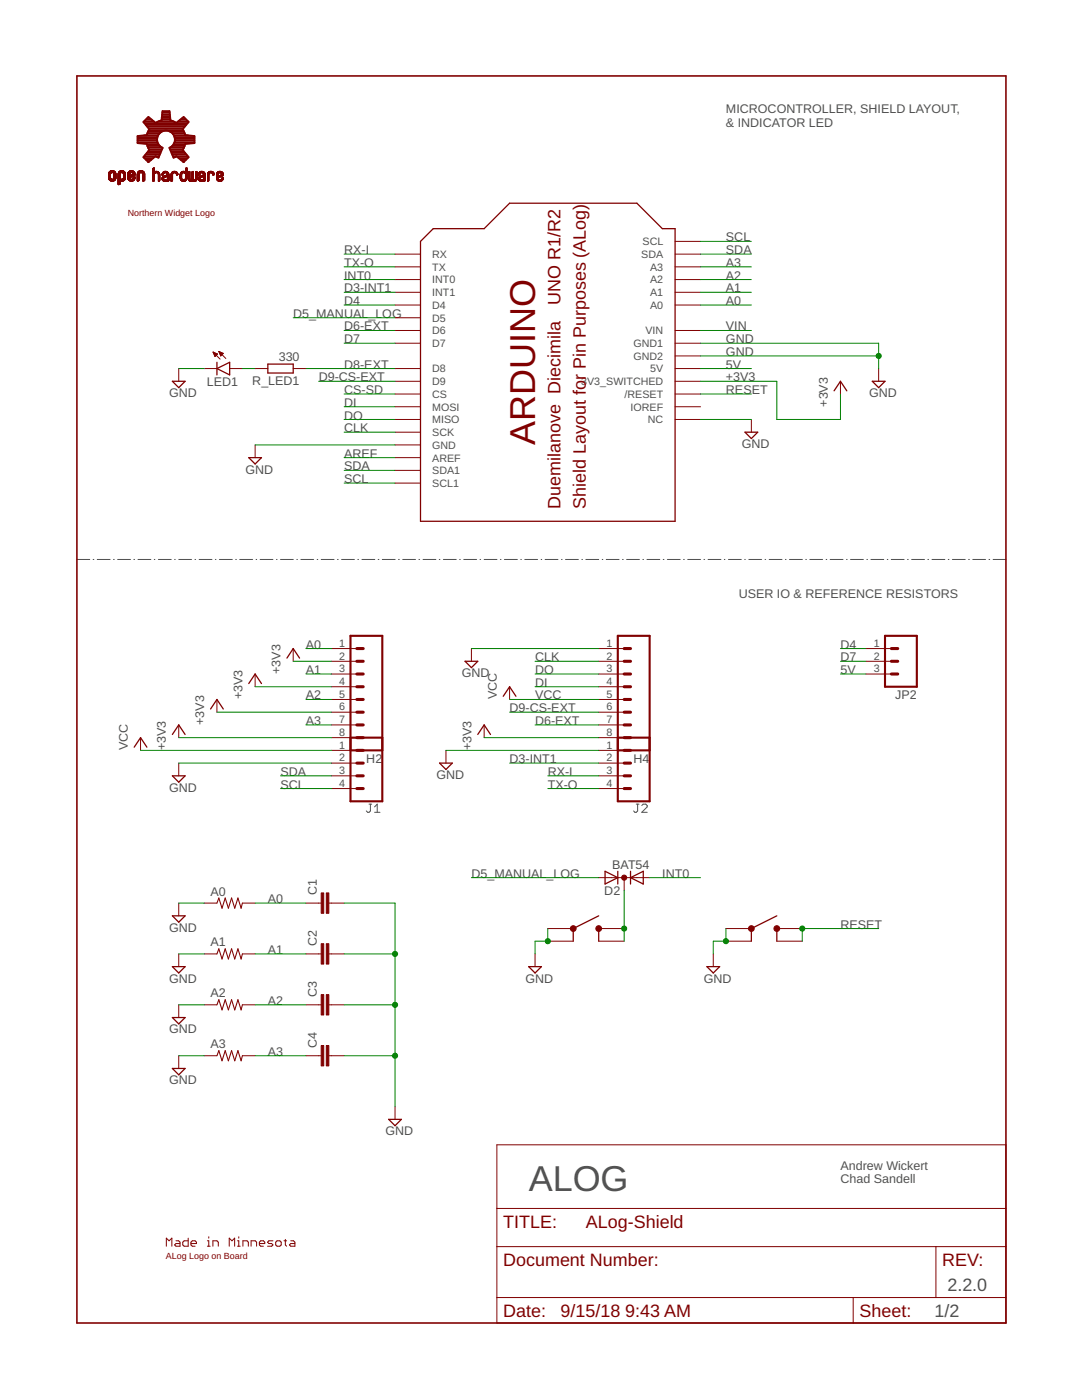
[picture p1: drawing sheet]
<svg xmlns="http://www.w3.org/2000/svg" width="216mm" height="279mm" viewBox="0 0 216 279" stroke-linecap="round" stroke-linejoin="round" font-family="sans-serif">
<g fill="none" stroke="#505050" stroke-width=".2">
<path d="M15.3 111.7h2.6M18.6 111.7h.1M19.4 111.7h2.6M22.6 111.7h.2M23.5 111.7h2.5M26.7 111.7h.2M27.5 111.7h2.6M30.8 111.7h.1M31.6 111.7h2.6M34.8 111.7h.2M35.7 111.7h2.5M38.9 111.7h.1"/>
<path d="M39.7 111.7h2.6M43 111.7h.1M43.8 111.7h2.6M47 111.7h.2M47.8 111.7h2.6M51.1 111.7h.1M51.9 111.7h2.6M55.2 111.7h.1M56 111.7h2.5M59.2 111.7h.2M60 111.7h2.6M63.3 111.7h.1"/>
<path d="M64.1 111.7h2.6M67.3 111.7h.2M68.2 111.7h2.5M71.4 111.7h.1M72.2 111.7h2.6M75.5 111.7h.1M76.3 111.7h2.5M79.5 111.7h.2M80.3 111.7h2.6M83.6 111.7h.1M84.4 111.7h2.6M87.7 111.7h.1"/>
<path d="M88.5 111.7h2.5M91.7 111.7h.1M92.5 111.7h2.6M95.8 111.7h.1M96.6 111.7h2.6M99.8 111.7h.2M100.6 111.7h2.6M103.9 111.7h.1M104.7 111.7h2.6M108 111.7h.1M108.8 111.7h2.5M112 111.7h.2"/>
<path d="M112.8 111.7h2.6M116.1 111.7h.1M116.9 111.7h2.6M120.2 111.7h.1M121 111.7h2.5M124.2 111.7h.2M125 111.7h2.6M128.3 111.7h.1M129.1 111.7h2.6M132.3 111.7h.2M133.2 111.7h2.5M136.4 111.7h.1"/>
<path d="M137.2 111.7h2.6M140.5 111.7h.1M141.3 111.7h2.5M144.5 111.7h.2M145.4 111.7h2.5M148.6 111.7h.1M149.4 111.7h2.6M152.7 111.7h.1M153.5 111.7h2.5M156.7 111.7h.1M157.5 111.7h2.6M160.8 111.7h.1"/>
<path d="M161.6 111.7h2.5M164.8 111.7h.2M165.7 111.7h2.5M168.9 111.7h.1M169.7 111.7h2.6M173 111.7h.1M173.8 111.7h2.5M177 111.7h.2M177.8 111.7h2.6M181.1 111.7h.1M181.9 111.7h2.6M185.1 111.7h.2"/>
<path d="M186 111.7h2.5M189.2 111.7h.2M190 111.7h2.6M193.3 111.7h.1M194.1 111.7h2.6M197.3 111.7h.2M198.2 111.7h2.5M73.6 160.5h.6M73.9 160.5v1.3l-.3 .3h-.2l-.3-.3M74.7 162.1h1.1M74.7 161l.6-.5v1.6M127 160.5h.5"/>
<path d="M127.2 160.5v1.3l-.2 .3h-.3l-.3-.3M128.1 160.8l.2-.3h.6l.2 .3v.2l-1 1.1h1"/>
</g>
<g fill="none" stroke="#800000" stroke-width=".25">
<path d="M83.9 48.2l2.5-2.6h10.2l5.1-5h25.4l5.1 5h2.5v58.4h-50.8zM34.4 76.1h2.5l-1.2 1.3zM43.3 73.6l2.5-1.3v2.5zM43.3 72.3v2.5M53.4 72.7h5.1v1.7h-5.1zM166.4 78l1.3-1.9 1.3 1.9M174.1 76.1h2.5l-1.3 1.3zM49.6 91.3h2.6l-1.3 1.3zM148.7 86.3h2.5l-1.3 1.2zM49.6 136.4l1.3-1.9 1.3 1.9M57.3 131.3l1.2-1.9 1.3 1.9M92.8 132h2.5l-1.2 1.2z"/>
<path d="M100.4 139l1.3-1.9 1.3 1.9M26.8 149.1l1.2-1.9 1.3 1.9M34.4 146.6l1.3-1.9 1.2 1.9M34.4 154.8h2.5l-1.2 1.3zM42 141.5l1.3-1.9 1.3 1.9M87.7 152.3h2.6l-1.3 1.3zM95.3 146.6l1.3-1.9 1.3 1.9M120.7 173.9l2.6 1.3-2.6 1.2zM123.3 173.9v2.5M125.8 175.2l2.6-1.3v2.5zM125.8 173.9v2.5M34.4 192.9h2.5l-1.2 1.3z"/>
<path d="M34.4 182.8h2.5l-1.2 1.2zM105.5 192.9h2.5l-1.2 1.3zM119.5 182.8l-5.1 2.5v2.5M119.5 185.3v2.5M141.1 192.9h2.5l-1.3 1.3zM155 182.8l-5.1 2.5v2.5M155 185.3v2.5M34.4 213.2h2.5l-1.2 1.3zM34.4 203.1h2.5l-1.2 1.2zM77.6 223.4h2.5l-1.3 1.3z"/>
</g>
<g fill="none" stroke="#800000" stroke-width=".2">
<path d="M21.7 35.5h.4M21.7 35.5h.3M21.7 35.4h.3M21.7 35.3h.3M21.7 35.2h.3M21.7 35.1h.3M21.7 35h.3M21.7 34.9h.3M21.7 34.8h.3M21.7 35.6h.4M21.7 34.6h.4M21.7 35.7h.5"/>
<path d="M21.7 35.6l.5 .1M21.7 35.8h.6M21.7 34.4h1.4M21.8 35.8h1.3M21.8 34.4h1.2M21.8 34.3h1.2M21.8 35.9h1.2M21.9 36h1M21.9 34.2h1M22 36h.8M22 34.2h.8M22 34.1h.8"/>
<path d="M22.1 36.1h.6M22.1 34.7h-.4M22.1 34.6h-.4M22.2 34.1h.4M22.2 34.5h-.5M22.2 36.2h.4M22.3 34.5h-.6M22.3 34h.2M22.5 34.5h.6M22.5 35.8h.6M22.5 35.7h.6M22.6 34.5h.5"/>
<path d="M22.6 34.6h.5M22.7 35.6h.4M22.7 34.6h.4M22.7 35.5h.4M22.7 35.4h.4M22.7 35.3h.4M22.7 35.2h.4M22.7 35.1h.4M22.7 35h.4M22.7 34.9h.4M22.7 34.8h.4M22.7 34.7h.4"/>
<path d="M23 35.9h-1.2M23.1 35.6l-.5 .1M23.6 36.8h.2M23.6 36.7h.4M23.6 36.6h.4M23.6 36.5h.4M23.6 36.4h.4M23.6 36.3h.4M23.6 36.2h.4M23.6 35.8h1.4M23.6 35.8h.6M23.6 35.7h.6"/>
<path d="M23.6 35.6l.5 .1M23.6 35.6h.4M23.6 35.5h.4M23.6 35.4h.4M23.6 35.3h.4M23.6 35.2h.4M23.6 35.1h.4M23.6 35h.4M23.6 34.9h.4M23.6 34.8h.4M23.6 34.7h.4M23.6 34.6h.4"/>
<path d="M23.6 36.9h.1M23.7 34.4h1.2M23.7 34.3h1.2M23.8 34.2h1M23.9 34.2h.8M23.9 36.7l-.3 .1M23.9 34.1h.8M24 36.7h-.4M24 36.2h-.4M24 34.6h-.4M24.1 34.5h-.5M24.1 34.1h.4"/>
<path d="M24.1 36.2h.4M24.2 34.5h-.6M24.2 34h.2M24.4 35.8h.6M24.4 34.5h.6M24.5 35.7h.5M24.5 34.5h.5M24.6 35.6h.4M24.6 34.6h.4M24.6 36.1h-1M24.6 35.5h.4M24.6 34.7h.4"/>
<path d="M24.7 35.5h.3M24.7 35.4h.3M24.7 35.3h.3M24.7 35.2h.3M24.7 35.1h.3M24.7 35h.3M24.7 34.9h.3M24.7 34.8h.3M24.7 36l-1.1 .1M24.8 36h-1.2M24.9 35.9h-1.3M25 34.4h-1.3"/>
<path d="M25 35.6l-.4 .1M25.5 35.6l.5 .1M25.5 35.6h.4M25.5 35.5h.4M25.5 34.9l1.4 .1M25.5 34.9h.4M25.5 34.9h.3M25.5 34.7h.4M25.5 34.6h.4M25.5 35.7h.6M25.5 35.8h.6M25.6 35.8h1.3"/>
<path d="M25.6 35.9h1.2M25.6 34.4h1.2M25.6 34.3h1.2M25.7 35.9h1.1M25.7 34.3h1.1M25.7 36h1M25.7 34.2h1M25.8 36h.8M25.8 34.2h.8M25.8 34.1h.8M25.9 34.8h-.4M25.9 36.1h.7"/>
<path d="M26 34.6h-.5M26 35.4h-.5M26 34.1h.4M26 34.5h-.5M26.1 36.2h.3M26.1 34.5h-.6M26.1 34.9h.8M26.1 34h.2M26.2 35.3l-.7 .1M26.2 34.9h.7M26.2 35.3h-.7M26.3 34.8h.6"/>
<path d="M26.3 35.8h.6M26.3 35.3h-.8M26.3 34.5h.6M26.4 35.7h.5M26.4 34.5h.5M26.4 35.2h-.9M26.5 35.7h.4M26.5 34.8h.4M26.5 34.6h.4M26.5 35.6h.4M26.5 34.7h.4M26.5 35.5h.4"/>
<path d="M26.6 35.5h.3M26.6 35.4h.3M26.6 35.2h-1.1M26.7 35.3h.2M26.7 35.1h-1.2M26.8 35.3h.1M26.8 35.1h-1.3M26.9 34.4h-1.3M26.9 35h-1.4M27.4 36h.4M27.4 35.9h.4M27.4 35.8h.4"/>
<path d="M27.4 35.7h.4M27.4 35.6h.4M27.4 35.5h.4M27.4 35.4h.4M27.4 35.3h.4M27.4 35.2h.4M27.4 35.1h.4M27.4 35h.4M27.4 34.9h.4M27.4 34.8h.4M27.4 34.7h.4M27.4 36.1h.2"/>
<path d="M27.5 36.2h.1M27.5 34.4h1.2M27.5 34.3h1.2M27.6 34.3h1.1M27.6 34.2h1M27.7 34.2h.9M27.7 36l-.3 .1M27.7 34.1h.8M27.8 34.6l-.4 .1M27.9 34.6h-.5M27.9 34.1h.4M27.9 34.5h-.5"/>
<path d="M28 34.5h-.5M28 34h.3M28.3 34.5h.5M28.4 34.6h.5M28.5 36h.4M28.5 35.9h.4M28.5 35.8h.4M28.5 35.7h.4M28.5 35.6h.4M28.5 35.5h.4M28.5 35.4h.4M28.5 35.3h.4"/>
<path d="M28.5 35.2h.4M28.5 35.1h.4M28.5 35h.4M28.5 34.9h.4M28.5 34.8h.4M28.5 34.7h.4M28.7 36.1h-.2M28.8 34.4h-1.3M28.8 36l-.3 .1M30.5 36h.3M30.5 35.9h.3M30.5 35.8h.3"/>
<path d="M30.5 35.7h.3M30.5 35.6h.3M30.5 35.5h.3M30.5 35.4h.3M30.5 35.3h.3M30.5 35.2h.3M30.5 35.1h.3M30.5 35h.3M30.5 34.9h.3M30.5 34.8h.3M30.5 34.6h.4M30.5 34.5h1.3"/>
<path d="M30.5 34.4h1.2M30.5 34.3h1.1M30.5 34.2l1.1 .1M30.5 34.2h.3M30.5 34.1h.3M30.5 34h.3M30.5 33.9h.3M30.5 33.8h.3M30.5 33.7h.3M30.5 33.6h.3M30.6 33.5h.2M30.6 36.2h-.1"/>
<path d="M30.8 36.1h-.3M30.8 36l-.3 .1M30.8 34.8h-.3M30.8 34.7h-.3M30.9 34.6l-.4 .1M30.9 34.2h.6M30.9 34.6h-.4M31.1 34.5h-.6M31.2 34.2h.1M31.3 34.5h.5M31.5 34.6h.3M31.5 34.6h.4"/>
<path d="M31.6 34.7h.3M31.6 34.8h.3M31.6 36h.3M31.6 35.9h.3M31.6 35.8h.3M31.6 35.7h.3M31.6 35.6h.3M31.6 35.5h.3M31.6 35.4h.3M31.6 35.3h.3M31.6 35.2h.3M31.6 35.1h.3"/>
<path d="M31.6 35h.3M31.6 34.9h.3M31.6 36.2h.1M31.7 36.2h-.1M31.8 36.1h-.2M32.3 35.8h.4M32.3 35.7h.3M32.3 35.6h.3M32.3 34.9h.2M32.3 34.9h.3M32.3 34.8h.3M32.4 35.9h.8"/>
<path d="M32.4 35.9h.4M32.4 34.7h.3M32.4 34.6h.3M32.4 36h.8M32.4 34.5h1.2M32.5 36l.7 .1M32.5 34.4h1M32.6 36.1h.6M32.6 34.4h.9M32.6 34.3h.8M32.6 34.9h-.3M32.6 35.6h-.3"/>
<path d="M32.7 35.6h-.4M32.7 36.2h.5M32.7 35.2h1M32.7 34.6l-.3 .1M32.7 35.5h-.4M32.7 36.2h.4M32.7 34.2h.6M32.8 35.5h-.4M32.8 35.1h.9M32.8 34.6h-.4M32.9 34.5h-.5M32.9 35.4h-.5"/>
<path d="M32.9 36.2h.1M32.9 35.1h.8M33 34.2h.1M33 35h.7M33 35.3l-.6 .1M33.1 35.9h.1M33.1 35.3h-.7M33.1 35h.6M33.1 34.5h.5M33.2 35.3h-.7M33.3 34.6h.3M33.3 34.9h.4"/>
<path d="M33.3 34.6h.4M33.3 34.6l.4 .1M33.4 34.9h.3M33.4 34.7h.3M33.4 35.3h.3M33.4 34.8h.3M33.4 36h.3M33.4 35.9h.3M33.4 35.8h.3M33.4 35.7h.3M33.4 35.6h.3M33.4 35.5h.3"/>
<path d="M33.4 35.4h.3M33.5 36.2h-.1M33.7 36.1h-.3M33.7 36l-.3 .1M33.7 35.2h-1.1M34.1 36h.3M34.1 35.9h.3M34.1 35.8h.3M34.1 35.7h.3M34.1 35.6h.3M34.1 35.5h.3M34.1 35.4h.3"/>
<path d="M34.1 35.3h.3M34.1 35.2h.3M34.1 35.1h.3M34.1 35h.3M34.1 34.9h.3M34.1 34.8h.3M34.2 36.2h.1M34.3 36.2h-.2M34.3 34.4h1.1M34.3 34.4h1M34.4 36.1h-.3M34.4 34.3h.9"/>
<path d="M34.4 36l-.3 .1M34.4 34.3h.8M34.5 34.7h-.4M34.5 34.6l-.3 .1M34.5 34.6h-.3M34.5 34.2h.6M34.6 34.6h-.4M34.7 34.5h-.5M34.8 34.2h.1M34.9 34.5h.5M35.1 34.6h.4M35.2 34.7h.3"/>
<path d="M35.2 34.8h.3M35.2 34.9h.3M35.2 34.9h.1M35.4 34.5h-1.2M35.4 34.9h-.2M35.9 35.6h.4M35.9 35.6h.3M35.9 35.5h.3M35.9 35.4h.3M35.9 35.3h.3M35.9 35.2h.3M35.9 35.1h.3"/>
<path d="M35.9 35h.3M35.9 34.9h.3M35.9 34.8h.3M36 35.6l.3 .1M36 34.7h.3M36 35.8h.3M36 35.7h.3M36 35.8h.4M36 34.6h.3M36 35.9h.5M36.1 35.9h1.1M36.1 36h1.1"/>
<path d="M36.1 34.4h1.2M36.1 36h1M36.2 34.4h1.1M36.2 36h.9M36.2 34.3h1.1M36.3 36.1h.7M36.3 34.8h-.3M36.3 34.6l-.3 .1M36.3 36.2h.6M36.4 34.2h.5M36.4 34.6h-.4M36.4 36.2h.4"/>
<path d="M36.5 34.5h-.5M36.6 36.2h.1M36.6 34.2h.1M36.8 34.5h.5M36.8 35.9h.4M36.9 34.6h.4M36.9 35.8h.4M37 34.6h.3M37 34.7h.3M37 34.2h.3M37 35.6h.3M37 35.5h.3"/>
<path d="M37 35.4h.3M37 35.3h.3M37 35.2h.3M37 35.1h.3M37 35h.3M37 34.9h.3M37 34.8h.3M37 34.1h.3M37 34h.3M37 33.9h.3M37 33.8h.3M37 33.7h.3"/>
<path d="M37 33.6h.3M37.1 33.5h.2M37.3 35.8h-.4M37.3 35.7h-.3M37.3 35.6l-.3 .1M37.3 34.5h-1.2M37.6 35.6l.3 .1M37.6 35.6h.3M37.6 35.5h.3M37.6 35.4h.3M37.6 35.3h.3M37.6 35.2h.3"/>
<path d="M37.6 35.1h.3M37.6 35h.3M37.6 34.9h.3M37.6 34.8h.3M37.6 34.7h.3M37.6 34.6h.3M37.6 34.5h.3M37.6 34.4h.3M37.6 35.9h.4M37.6 35.8h.3M37.6 35.7h.3M37.6 34.3h.3"/>
<path d="M37.6 35.9h1.7M37.7 36h1.5M37.8 34.2h.1M37.8 36.1h1.3M37.8 36.2h.5M37.9 36.2h.4M38.1 36.2h.1M38.2 35.9h.5M38.2 35.8h.4M38.3 35.8h.3M38.3 35.7h.3M38.3 35.6l.3 .1"/>
<path d="M38.3 35.6h.3M38.3 35.5h.3M38.3 35.4h.3M38.3 35.3h.3M38.3 35.2h.3M38.3 35.1h.3M38.3 35h.3M38.3 34.9h.3M38.3 34.8h.3M38.3 34.7h.3M38.3 34.6h.3M38.3 34.5h.3"/>
<path d="M38.3 34.4h.3M38.3 34.3h.3M38.5 34.2h.1M38.6 36.2h.4M38.9 35.8h.4M39 35.8h.3M39 35.7h.3M39 35.6h.3M39 35.5h.3M39 35.4h.3M39 35.3h.3M39 35.2h.3"/>
<path d="M39 35.1h.3M39 35h.3M39 34.9h.3M39 34.8h.3M39 34.7h.3M39 34.6h.3M39 34.5h.3M39 34.4h.3M39 34.3h.3M39 36.2h-.4M39.1 34.3h.2M39.2 34.2h.1"/>
<path d="M39.3 35.9h-.4M39.6 35.8h.3M39.6 35.7h.3M39.6 35.6h.3M39.6 34.9h.3M39.6 34.8h.3M39.6 34.7h.3M39.6 35.9h.4M39.6 35.9h.8M39.7 36h.7M39.7 36h.8M39.7 34.5h1.1"/>
<path d="M39.7 34.9l-.1 .1M39.7 34.4h1.1M39.8 36h.7M39.8 34.4h.9M39.8 36.1h.7M39.8 34.9h-.2M39.8 34.3h.9M39.9 34.8h-.3M39.9 34.3h.8M39.9 35.6h-.3M39.9 36.2h.5M39.9 35.2h1"/>
<path d="M39.9 34.6l-.3 .1M40 35.5h-.4M40 34.6h-.4M40 36.2h.4M40 35.1h.9M40 34.2h.5M40.1 35.4h-.5M40.1 34.5h-.5M40.2 35.1h.7M40.2 34.2h.1M40.3 35h.6M40.3 35.9h.1"/>
<path d="M40.3 35.3l-.7 .1M40.4 35.3h-.7M40.4 35h.5M40.4 34.5h.5M40.5 35.3h-.7M40.5 34.6h.4M40.5 34.9h.4M40.6 34.6h.3M40.6 34.9h.3M40.6 34.7h.3M40.6 35.3h.3M40.6 34.8h.3"/>
<path d="M40.7 36h.2M40.7 35.9h.2M40.7 35.8h.2M40.7 35.7h.2M40.7 35.6h.2M40.7 35.5h.2M40.7 35.4h.2M40.7 35.3h.2M40.7 36.2h.1M40.8 36.2h-.1M40.9 36.1h-.2M40.9 35.2h-1.1"/>
<path d="M41.4 36h.3M41.4 35.9h.3M41.4 35.8h.3M41.4 35.7h.3M41.4 35.6h.3M41.4 35.5h.3M41.4 35.4h.3M41.4 35.3h.3M41.4 35.2h.3M41.4 35.1h.3M41.4 35h.3M41.4 34.9h.3"/>
<path d="M41.4 34.8h.3M41.4 36.2h.1M41.5 34.5h1.2M41.5 36.2h-.1M41.5 34.4h1.1M41.6 34.4h.9M41.6 34.3h.9M41.7 36.1h-.3M41.7 34.8h-.3M41.7 34.3h.8M41.7 34.7h-.3M41.7 34.6l-.3 .1"/>
<path d="M41.8 34.6h-.4M41.8 34.2h.6M41.9 34.5h-.4M42 34.2h.1M42.2 34.5h.5M42.3 34.6h.4M42.4 34.6h.3M42.4 34.8h.4M42.4 34.7h.4M42.5 34.9h.1M42.7 34.9h-.2M43.2 35.7h.4"/>
<path d="M43.2 35.6h.3M43.2 35.2h1.1M43.2 35.1h.3M43.2 35h.3M43.2 34.9h.3M43.2 34.8h.3M43.2 34.7h.3M43.2 35.8h.4M43.3 35.9h.4M43.3 35.9h1.1M43.3 34.4h1.1M43.4 36h1"/>
<path d="M43.4 34.4h1M43.4 36h.9M43.5 34.3h.8M43.5 36.1h.8M43.5 34.8h-.3M43.5 35.5h-.3M43.6 34.6l-.4 .1M43.6 34.6h-.4M43.6 36.2h.6M43.6 35.5h-.4M43.6 34.2h.6M43.6 34.6h-.3"/>
<path d="M43.7 36.2h.4M43.8 35.4h-.6M43.8 34.5h-.5M43.8 34.2h.1M43.8 36.2h.1M43.8 35h.7M43.9 35.3l-.7 .1M43.9 35.3h-.7M44 34.5h.5M44.1 35.3h-.9M44.1 34.9h.5M44.1 34.6h.4"/>
<path d="M44.2 35.2h-1M44.2 34.9h.4M44.2 34.6h.3M44.2 35.7h.3M44.2 34.7h.3M44.3 35.6h.3M44.3 34.8h.3M44.3 35.5h.3M44.4 35.4h.2M44.4 34.5h-1.1M44.5 35.9h-.5M44.5 35.1h-.9"/>
<path d="M44.5 35.8h-.4M44.5 35.1h-.7M44.5 35.8h-.3M44.6 35h-.7M78.8 58.3h5.1M78.8 55.8h5.1M78.8 53.3h5.1M78.8 50.7h5.1M134.7 58.3h5.1M134.7 55.8h5.1M134.7 53.3h5.1M134.7 50.7h5.1"/>
<path d="M134.7 48.2h5.1M35.7 73.6v2.5M40.7 73.6h2.6M42.5 70.3l1.4 1.4M42.5 70.3h.1M42.5 70.3l.9 .4M42.5 70.3l.4 .9 .5-.5M42.6 70.4h.2M42.6 70.5h.5M42.7 70.6h.7M42.7 70.8h.6M42.8 70.9h.4"/>
<path d="M42.8 71h.3M42.9 71.1h.1M43.7 70.1l1.4 1.4M43.7 70.1l.9 .4M43.7 70.1l.3 .9 .6-.5M43.7 70.2h.1M43.7 70.3h.3M43.8 70.4h.5M43.8 70.5h.7M43.9 70.6h.5M43.9 70.8h.4M44 70.9h.2"/>
<path d="M44 71h.1M45.8 73.6h2.6M50.9 73.6h2.5M58.5 73.6h2.5M78.8 78.6h5.1M78.8 76.1h5.1M78.8 60.9h5.1M78.8 63.4h5.1M78.8 66h5.1M78.8 68.5h5.1M78.8 73.6h5.1M134.7 78.6h5.1"/>
<path d="M134.7 76.1h5.1M134.7 60.9h5.1M134.7 66h5.1M134.7 68.5h5.1M134.7 73.6h5.1M134.7 71h5.1M167.7 76.1v2.5M175.3 73.6v2.5M50.9 88.8v2.5M78.8 91.3h5.1M78.8 88.8h5.1M78.8 81.2h5.1"/>
<path d="M78.8 83.7h5.1M78.8 86.3h5.1M78.8 96.4h5.1M78.8 93.9h5.1M134.7 81.2h5.1M134.7 83.7h5.1M149.9 83.7v2.6M43.3 139.6v2.5M50.9 134.5v2.6M58.5 129.4v2.6M66.1 129.4h5.1M66.1 132h5.1"/>
<path d="M66.1 134.5h5.1M66.1 137.1h5.1M66.1 139.6h5.1M94.1 129.4v2.6M101.7 137.1v2.5M119.5 129.4h5M119.5 132h5M119.5 134.5h5M119.5 137.1h5M119.5 139.6h5M172.8 129.4h5.1M172.8 132h5.1"/>
<path d="M172.8 134.5h5.1M28 147.2v2.6M35.7 144.7v2.5M35.7 152.3v2.5M66.1 142.1h5.1M66.1 144.7h5.1M66.1 147.2h5.1M66.1 149.8h5.1M66.1 152.3h5.1M66.1 154.8h5.1M66.1 157.4h5.1M89 149.8v2.5"/>
<path d="M96.6 144.7v2.5M119.5 142.1h5M119.5 144.7h5M119.5 147.2h5M119.5 149.8h5M119.5 152.3h5M119.5 154.8h5M119.5 157.4h5M119.5 175.2h10.1M124.5 175.2v2.5M35.7 180.2v2.6M35.7 190.4v2.5"/>
<path d="M40.7 180.2h2.6M40.7 190.4h2.6M48.4 180.2h2.5M48.4 190.4h2.5M61 180.2h3.1M61 190.4h3.1M65.6 180.2h3.1M65.6 190.4h3.1M106.8 190.4v2.5M109.3 185.3h5.1M109.3 187.8h5.1M119.5 185.3h5"/>
<path d="M119.5 187.8h5M142.3 190.4v2.5M144.8 185.3h5.1M144.8 187.8h5.1M155 185.3h5.1M155 187.8h5.1M35.7 200.5v2.6M35.7 210.7v2.5M40.7 200.5h2.6M40.7 210.7h2.6M48.4 200.5h2.5M48.4 210.7h2.5"/>
<path d="M61 200.5h3.1M61 210.7h3.1M65.6 200.5h3.1M65.6 210.7h3.1M78.8 220.9v2.5M99.1 228.5h101.6v35.5h-101.6zM33.2 248.7v-1.6l.5 .5 .6-.5v1.6M35.1 247.6h.5l.3 .3v.8h-.8l-.3-.2 .3-.3h.8M37.5 247.1v1.6h-.8l-.2-.2v-.6l.2-.3h.8M38.1 248.2h1.1v-.3l-.3-.3h-.5l-.3 .3v.6l.3 .2h.5M41.4 247.6h.3v1.1M41.4 248.7h.5"/>
<path d="M41.7 246.8v.3M42.5 248.7v-1.1h.8l.3 .3v.8M45.7 248.7v-1.6l.6 .5 .5-.5v1.6M47.4 247.6h.2v1.1M47.4 248.7h.5M47.6 246.8v.3M48.5 248.7v-1.1h.8l.3 .3v.8M50.1 248.7v-1.1h.8l.3 .3v.8M51.8 248.2h1v-.3l-.2-.3h-.6l-.2 .3v.6l.2 .2h.6M54.5 247.6h-.8l-.3 .3 .3 .3h.5l.3 .3-.3 .2h-.8M55.3 247.6h.5l.3 .3v.6l-.3 .2h-.5l-.3-.2v-.6zM56.7 247.6h.5"/>
<path d="M56.9 247.4v1.1l.3 .2M58 247.6h.6l.2 .3v.8h-.8l-.3-.2 .3-.3h.8M99.1 248.8h101.6M99.1 259h101.6M99.1 241.2h101.6M170.2 259v5M186.8 248.8v10.2"/>
</g>
<path d="M43.3 180.2l.4-1 .6 2.1 .6-2.1 .7 2.1 .6-2.1 .6 2.1 .7-2.1 .6 2.1 .3-1.1M43.3 190.4l.4-1 .6 2 .6-2 .7 2 .6-2 .6 2 .7-2 .6 2 .3-1M43.3 200.5l.4-1 .6 2 .6-2 .7 2 .6-2 .6 2 .7-2 .6 2 .3-1M43.3 210.7l.4-1 .6 2 .6-2 .7 2 .6-2 .6 2 .7-2 .6 2 .3-1" fill="none" stroke="#800000" stroke-width=".21"/>
<g fill="#800000" stroke="#800000" stroke-width=".2">
<circle cx="149.9" cy="185.3" r=".57"/>
<circle cx="155" cy="185.3" r=".57"/>
<circle cx="124.5" cy="175.2" r=".51"/>
<circle cx="114.4" cy="185.3" r=".57"/>
<circle cx="119.5" cy="185.3" r=".57"/>
</g>
<path d="M15.3 15.2h185.4v248.8h-185.4z" fill="none" stroke="#800000" stroke-width=".32"/>
<path d="M69.9 126.9h6.4v33h-6.4zM123.3 126.9h6.3v33h-6.3zM176.6 126.9h6.3v10.2h-6.3zM69.9 149.8h6.4M69.9 147.2h6.4M123.3 149.8h6.3M123.3 147.2h6.3" fill="none" stroke="#800000" stroke-width=".42"/>
<g fill="none" stroke="#800000" stroke-width=".61">
<path d="M71.2 134.5h1.3M71.2 132h1.3M71.2 129.4h1.3M71.2 139.6h1.3M71.2 137.1h1.3M124.5 134.5h1.3M124.5 132h1.3M124.5 129.4h1.3M124.5 139.6h1.3M124.5 137.1h1.3M177.9 134.5h1.2M177.9 132h1.2"/>
<path d="M177.9 129.4h1.2M71.2 142.1h1.3M71.2 144.7h1.3M71.2 147.2h1.3M71.2 154.8h1.3M71.2 152.3h1.3M71.2 149.8h1.3M71.2 157.4h1.3M124.5 142.1h1.3M124.5 144.7h1.3M124.5 147.2h1.3M124.5 154.8h1.3"/>
<path d="M124.5 152.3h1.3M124.5 149.8h1.3M124.5 157.4h1.3"/>
</g>
<g fill="none" stroke="#800000" stroke-width=".38">
<path d="M27.5 28.4h3.9M27.5 28.1h3.8M27.5 27.7h3.8M27.5 27.4h3.9M28.7 27h2.8M28.7 24.2h2M28.7 31.2h2.3M28.8 31.6h1.8M28.8 24.6h8.6M29 30.9h2.9M29.1 23.9h1.2M29.1 24.9h8"/>
<path d="M29.2 31.9h.9M29.3 28.8h2.3M29.3 30.5h2.7M29.4 26.7h2.4M29.4 29.1h2.5M29.4 25.3h7.5M29.4 23.5h.4M29.5 32.3h.2M29.5 26.3h2.7M29.5 29.5h2.9M29.6 30.2h2.6M29.7 26h6.9"/>
<path d="M29.7 25.6h6.9M29.7 29.8h2.6M31.1 31.2h.6M31.4 28.4l.5 .8 .5 .3-.8 2-.6-.3-1.4 1.2-1-1 1.2-1.5-.5-1.2-1.8-.1v-1.4l1.8-.2 .5-1.2-1.2-1.5 1-1 1.4 1.2 1.2-.5 .2-1.8h1.4l.2 1.8 1.2 .5 1.4-1.2 1 1-1.2 1.5 .6 1.2 1.8 .2v1.4l-1.8 .1-.2 .4M31.6 24.2h3M32.2 26.4a1.79 1.79 0 0 1 2.5 .6 1.79 1.79 0 0 1-.9 2.5l.8 2 .6-.3 1.4 1.2 1-1-1.2-1.5 .4-.8M32.2 26.4a1.79 1.79 0 0 0-.8 2M32.3 23.9h1.7M32.3 23.5h1.7M32.3 23.2h1.6M32.4 22.8h1.5M32.4 22.5h1.4"/>
<path d="M33.9 29.5h2.8M33.9 29.8h2.6M34 26.3h2.7M34.1 30.2h2.5M34.2 30.5h2.7M34.4 30.9h2.8M34.4 29.1h2.4M34.5 26.7h2.4M34.5 31.2h.6M34.6 28.8h2.3M34.7 27h2.8M34.8 28.4h4"/>
<path d="M34.8 27.4h4M34.9 28.1h3.9M34.9 27.7h3.9M35.2 31.2h2.3M35.6 24.2h1.9M35.7 31.6h1.7M36 23.9h1.2M36.1 31.9h1M36.4 23.5h.4M36.5 32.3h.2"/>
</g>
<g fill="#800000" stroke="#800000" stroke-width=".2">
<path d="M65.1 178.2h.5v4.1h-.5z"/>
<path d="M64.1 178.2h.5v4.1h-.5z"/>
<path d="M65.1 188.3h.5v4.1h-.5z"/>
<path d="M64.1 188.3h.5v4.1h-.5z"/>
<path d="M65.1 198.5h.5v4.1h-.5z"/>
<path d="M64.1 198.5h.5v4.1h-.5z"/>
<path d="M65.1 208.7h.5v4h-.5z"/>
<path d="M64.1 208.7h.5v4h-.5z"/>
</g>
<g fill="none" stroke="#008000" stroke-width=".2">
<path d="M68.7 53.3h10.1M68.7 50.7h10.1M68.7 55.8h10.1M68.7 58.3h10.1M139.8 53.3h10.1M139.8 50.7h10.1M139.8 55.8h10.1M139.8 58.3h10.1M139.8 48.2h10.1M35.7 73.6h5M48.4 73.6h2.5M58.5 63.4h20.3"/>
<path d="M61 73.6h17.8M63.6 76.1h15.2M68.7 68.5h10.1M68.7 78.6h10.1M68.7 60.9h10.1M68.7 66h10.1M139.8 76.1h15.2v7.6h12.7v-5.1M139.8 68.5h35.5v5.1M139.8 71h35.5M139.8 73.6h10.1M139.8 78.6h10.1M139.8 60.9h10.1"/>
<path d="M139.8 66h10.1M50.9 88.8h27.9M68.7 81.2h10.1M68.7 83.7h10.1M68.7 86.3h10.1M68.7 96.4h10.1M68.7 93.9h10.1M68.7 91.3h10.1M139.8 83.7h10.1M50.9 137.1h15.2M58.5 132h7.6M61 139.6h5.1"/>
<path d="M61 134.5h5.1M61 129.4h5.1M94.1 129.4h25.4M101.7 139.6h17.8M106.8 137.1h12.7M106.8 134.5h12.7M106.8 132h12.7M167.7 134.5h5.1M167.7 132h5.1M167.7 129.4h5.1M28 149.8h38.1M35.7 152.3h30.4"/>
<path d="M35.7 147.2h30.4M43.3 142.1h22.8M56 157.4h10.1M56 154.8h10.1M61 144.7h5.1M89 149.8h30.5M96.6 147.2h22.9M101.7 152.3h17.8M101.7 142.1h17.8M106.8 144.7h12.7M109.3 157.4h10.2M109.3 154.8h10.2"/>
<path d="M94.1 175.2h25.4M124.5 177.7v10.1M129.6 175.2h10.2M35.7 180.2h5M35.7 190.4h5M50.9 180.2h10.1M50.9 190.4h10.1M68.7 180.2h10.1v40.7M68.7 190.4h10.1M109.3 185.3v2.5h-2.5v2.6M144.8 185.3v2.5h-2.5v2.6M175.3 185.3h-15.2v2.5"/>
<path d="M35.7 210.7h5M35.7 200.5h5M50.9 210.7h10.1M50.9 200.5h10.1M68.7 210.7h10.1M68.7 200.5h10.1"/>
</g>
<g fill="#008000" stroke="#008000" stroke-width=".2">
<circle cx="175.3" cy="71" r=".51"/>
<circle cx="78.8" cy="190.4" r=".51"/>
<circle cx="78.8" cy="200.5" r=".51"/>
<circle cx="78.8" cy="210.7" r=".51"/>
<circle cx="109.3" cy="187.8" r=".51"/>
<circle cx="144.8" cy="187.8" r=".51"/>
<circle cx="160.1" cy="185.3" r=".51"/>
<circle cx="124.5" cy="185.3" r=".51"/>
</g>
<text font-size="7.2" fill="#800000" x="106.8" y="88.8" transform="rotate(-90 106.8 88.8)">ARDUINO</text>
<text font-size="7.2" fill="#505050" x="105.5" y="237.6">ALOG</text>
<g font-size="3.6" fill="#800000">
<text x="111.8" y="60.9" transform="rotate(-90 111.8 60.9)">UNO R1/R2</text>
<text x="111.8" y="101.5" transform="rotate(-90 111.8 101.5)">Duemilanove Diecimila</text>
<text x="116.9" y="101.5" transform="rotate(-90 116.9 101.5)">Shield Layout for Pin Purposes (ALog)</text>
<text x="100.4" y="245">TITLE:</text>
<text x="116.9" y="245">ALog-Shield</text>
<text x="100.4" y="252.6">Document Number:</text>
<text x="188" y="252.6">REV:</text>
<text x="100.4" y="262.8">Date:</text>
<text x="111.8" y="262.8">9/15/18</text>
<text x="124.8" y="262.8">9:43 AM</text>
<text x="171.5" y="262.8">Sheet:</text>
</g>
<g font-size="3.6" fill="#505050">
<text x="189" y="257.7">2.2.0</text>
<text x="186.5" y="262.8">1/2</text>
</g>
<g font-size="2.5" fill="#505050">
<text x="144.9" y="22.6">MICROCONTROLLER, SHIELD LAYOUT,</text>
<text x="144.9" y="25.3">&amp; INDICATOR LED</text>
<text x="68.7" y="53.2">TX-O</text>
<text x="68.7" y="50.7">RX-I</text>
<text x="144.9" y="48.2">SCL</text>
<text x="144.9" y="50.7">SDA</text>
<text x="144.9" y="53.2">A3</text>
<text x="68.7" y="58.3">D3-INT1</text>
<text x="68.7" y="55.8">INT0</text>
<text x="144.9" y="55.8">A2</text>
<text x="144.9" y="58.3">A1</text>
<text x="58.5" y="63.4">D5_MANUAL_LOG</text>
<text x="68.7" y="60.9">D4</text>
<text x="68.7" y="65.9">D6-EXT</text>
<text x="144.9" y="60.9">A0</text>
<text x="144.9" y="65.9">VIN</text>
<text x="68.7" y="68.5">D7</text>
<text x="144.9" y="68.5">GND</text>
<text x="144.9" y="71">GND</text>
<text x="41.2" y="77.1">LED1</text>
<text x="50.3" y="76.8">R_LED1</text>
<text x="55.6" y="72">330</text>
<text x="63.6" y="76.1">D9-CS-EXT</text>
<text x="68.7" y="73.6">D8-EXT</text>
<text x="144.9" y="76.1">+3V3</text>
<text x="144.9" y="73.6">5V</text>
<text x="33.8" y="79.3">GND</text>
<text x="68.7" y="81.2">DI</text>
<text x="68.7" y="83.7">DO</text>
<text x="68.7" y="78.6">CS-SD</text>
<text x="144.9" y="78.6">RESET</text>
<text x="165.2" y="81.2" transform="rotate(-90 165.2 81.2)">+3V3</text>
<text x="173.4" y="79.3">GND</text>
<text x="68.7" y="86.3">CLK</text>
<text x="148" y="89.4">GND</text>
<text x="49" y="94.5">GND</text>
<text x="68.7" y="93.9">SDA</text>
<text x="68.7" y="91.3">AREF</text>
<text x="68.7" y="96.4">SCL</text>
<text x="147.4" y="119.3">USER IO &amp; REFERENCE RESISTORS</text>
<text x="61.1" y="129.4">A0</text>
<text x="106.8" y="132">CLK</text>
<text x="167.7" y="129.4">D4</text>
<text x="167.7" y="132">D7</text>
<text x="56" y="134.5" transform="rotate(-90 56 134.5)">+3V3</text>
<text x="61.1" y="134.5">A1</text>
<text x="92.2" y="135.1">GND</text>
<text x="106.8" y="137.1">DI</text>
<text x="106.8" y="134.5">DO</text>
<text x="167.7" y="134.5">5V</text>
<text x="48.4" y="139.6" transform="rotate(-90 48.4 139.6)">+3V3</text>
<text x="61.1" y="139.6">A2</text>
<text x="99.1" y="139.6" transform="rotate(-90 99.1 139.6)">VCC</text>
<text x="101.7" y="142.1">D9-CS-EXT</text>
<text x="106.8" y="139.6">VCC</text>
<text x="178.6" y="139.6">JP2</text>
<text x="25.5" y="149.8" transform="rotate(-90 25.5 149.8)">VCC</text>
<text x="33.1" y="149.8" transform="rotate(-90 33.1 149.8)">+3V3</text>
<text x="40.7" y="144.7" transform="rotate(-90 40.7 144.7)">+3V3</text>
<text x="61.1" y="144.7">A3</text>
<text x="94.1" y="149.8" transform="rotate(-90 94.1 149.8)">+3V3</text>
<text x="106.8" y="144.7">D6-EXT</text>
<text x="56" y="154.8">SDA</text>
<text x="73.1" y="152.3">H2</text>
<text x="87.1" y="155.5">GND</text>
<text x="101.7" y="152.3">D3-INT1</text>
<text x="109.3" y="154.8">RX-I</text>
<text x="126.4" y="152.3">H4</text>
<text x="33.8" y="158">GND</text>
<text x="56" y="157.4">SCL</text>
<text x="109.3" y="157.4">TX-O</text>
<text x="122.2" y="173.4">BAT54</text>
<text x="42" y="178.7">A0</text>
<text x="63.2" y="178.7" transform="rotate(-90 63.2 178.7)">C1</text>
<text x="94.1" y="175.1">D5_MANUAL_LOG</text>
<text x="120.6" y="178.7">D2</text>
<text x="132.2" y="175.1">INT0</text>
<text x="33.8" y="185.9">GND</text>
<text x="53.4" y="180.2">A0</text>
<text x="167.7" y="185.3">RESET</text>
<text x="42" y="188.9">A1</text>
<text x="53.4" y="190.4">A1</text>
<text x="63.2" y="188.9" transform="rotate(-90 63.2 188.9)">C2</text>
<text x="33.8" y="196.1">GND</text>
<text x="104.9" y="196.1">GND</text>
<text x="140.4" y="196.1">GND</text>
<text x="42" y="199">A2</text>
<text x="53.4" y="200.5">A2</text>
<text x="63.2" y="199" transform="rotate(-90 63.2 199)">C3</text>
<text x="33.8" y="206.3">GND</text>
<text x="42" y="209.2">A3</text>
<text x="63.2" y="209.2" transform="rotate(-90 63.2 209.2)">C4</text>
<text x="53.4" y="210.7">A3</text>
<text x="33.8" y="216.4">GND</text>
<text x="76.9" y="226.6">GND</text>
<text x="167.7" y="233.4">Andrew Wickert</text>
<text x="167.7" y="236.1">Chad Sandell</text>
</g>
<g font-size="2.1" fill="#505050">
<text x="86.2" y="51.5">RX</text>
<text x="128" y="51.5">SDA</text>
<text x="128.2" y="48.9">SCL</text>
<text x="86.2" y="56.5">INT0</text>
<text x="86.2" y="59.1">INT1</text>
<text x="86.2" y="54">TX</text>
<text x="129.7" y="59.1">A1</text>
<text x="129.7" y="56.5">A2</text>
<text x="129.7" y="54">A3</text>
<text x="86.2" y="61.6">D4</text>
<text x="86.2" y="64.2">D5</text>
<text x="129.7" y="61.6">A0</text>
<text x="86.2" y="66.7">D6</text>
<text x="86.2" y="69.2">D7</text>
<text x="126.4" y="69.2">GND1</text>
<text x="126.4" y="71.8">GND2</text>
<text x="128.8" y="66.7">VIN</text>
<text x="86.2" y="74.3">D8</text>
<text x="86.2" y="76.9">D9</text>
<text x="116" y="76.9">3V3_SWITCHED</text>
<text x="129.7" y="74.3">5V</text>
<text x="86.2" y="79.4">CS</text>
<text x="86.2" y="81.9">MOSI</text>
<text x="124.6" y="79.4">/RESET</text>
<text x="125.8" y="81.9">IOREF</text>
<text x="86.2" y="89.6">GND</text>
<text x="86.2" y="84.5">MISO</text>
<text x="86.2" y="87">SCK</text>
<text x="129.3" y="84.5">NC</text>
<text x="86.2" y="92.1">AREF</text>
<text x="86.2" y="94.6">SDA1</text>
<text x="86.2" y="97.2">SCL1</text>
<text x="67.7" y="129.1">1</text>
<text x="67.7" y="131.6">2</text>
<text x="121" y="129.1">1</text>
<text x="121" y="131.6">2</text>
<text x="174.3" y="129.1">1</text>
<text x="174.3" y="131.6">2</text>
<text x="67.7" y="134.2">3</text>
<text x="67.7" y="136.7">4</text>
<text x="121" y="134.2">3</text>
<text x="121" y="136.7">4</text>
<text x="174.3" y="134.2">3</text>
<text x="67.7" y="139.2">5</text>
<text x="67.7" y="141.8">6</text>
<text x="121" y="139.2">5</text>
<text x="121" y="141.8">6</text>
<text x="67.7" y="144.3">7</text>
<text x="67.7" y="146.9">8</text>
<text x="67.7" y="149.4">1</text>
<text x="121" y="144.3">7</text>
<text x="121" y="146.9">8</text>
<text x="121" y="149.4">1</text>
<text x="67.7" y="151.9">2</text>
<text x="67.7" y="154.5">3</text>
<text x="121" y="151.9">2</text>
<text x="121" y="154.5">3</text>
<text x="67.7" y="157">4</text>
<text x="121" y="157">4</text>
</g>
<g font-size="1.8" fill="#800000">
<text x="25.5" y="43.1">Northern Widget Logo</text>
<text x="33.1" y="251.3">ALog Logo on Board</text>
</g>
</svg>
